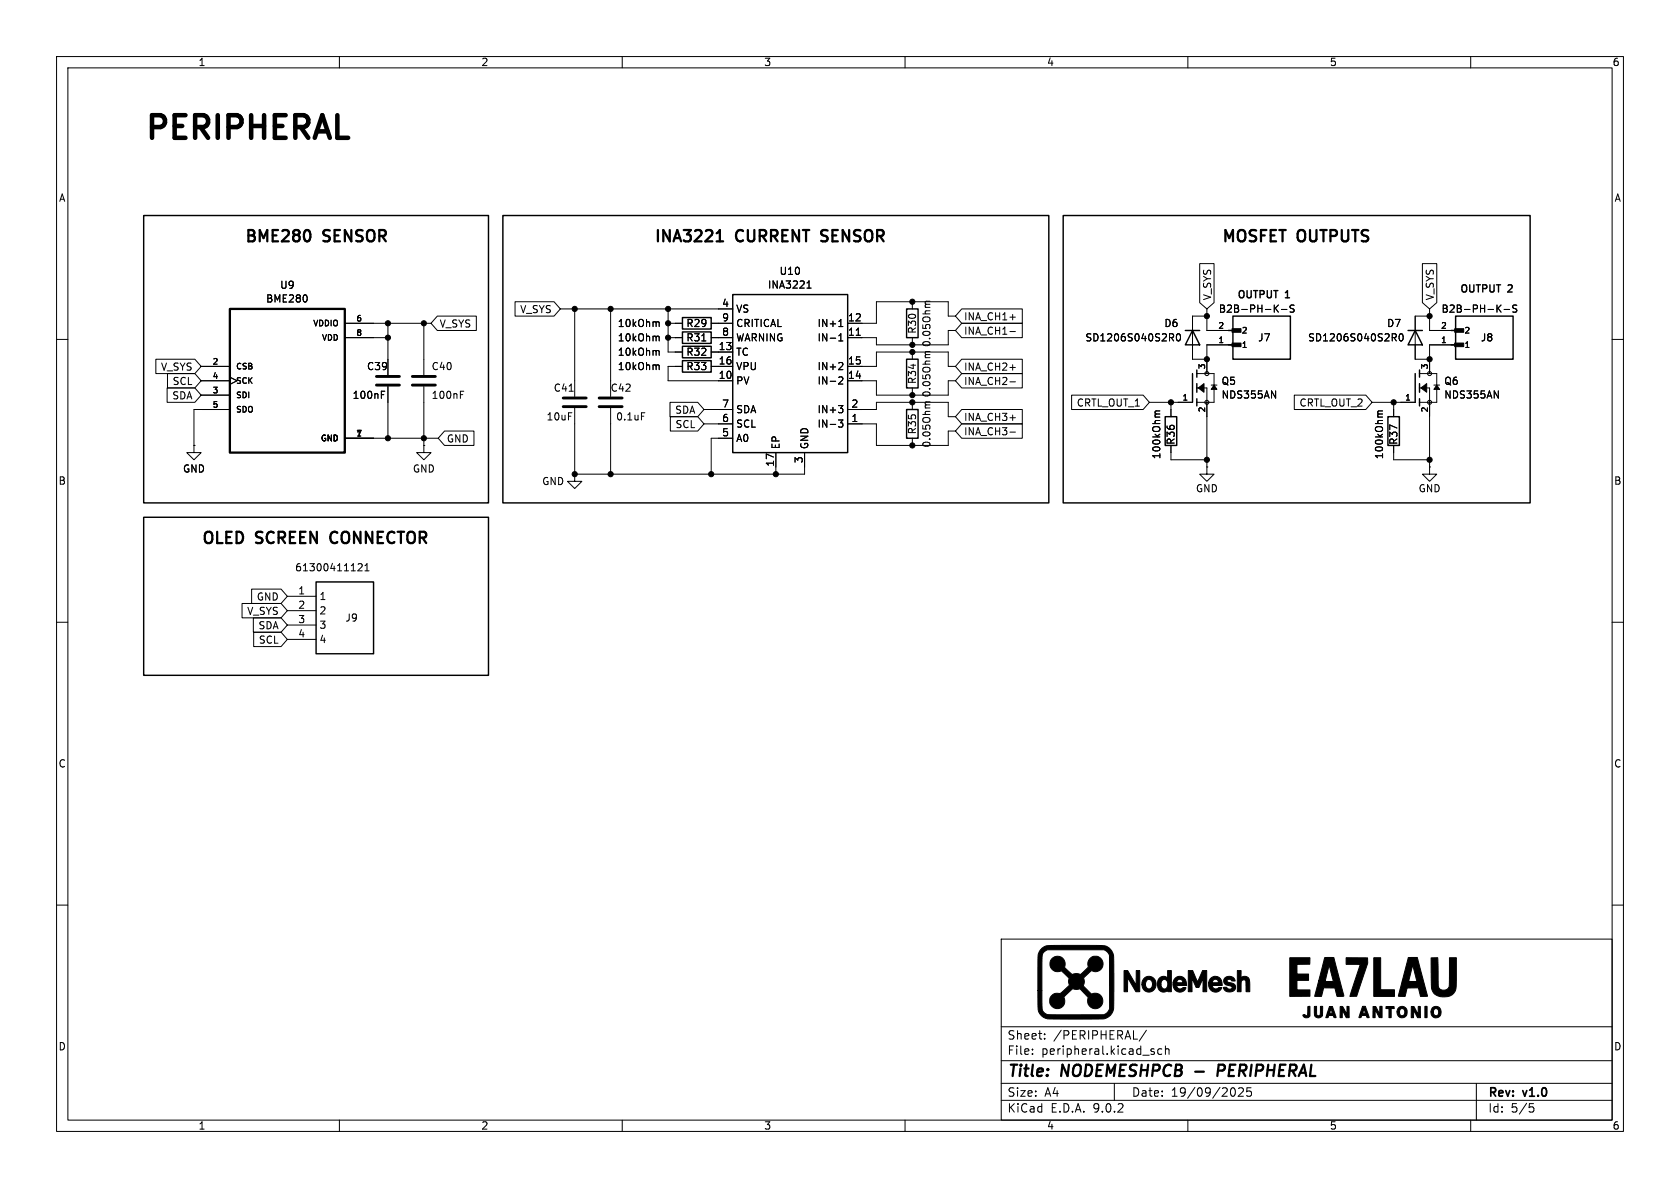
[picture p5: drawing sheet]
<svg xmlns="http://www.w3.org/2000/svg" width="297mm" height="210mm" viewBox="0 0 297 210" stroke-linecap="round" stroke-linejoin="round" font-family="sans-serif">
<g fill="none" stroke="#000" stroke-width=".18">
<path d="M10 10h277v190h-277zM12 12h273v186h-273zM60 10v2M110 10v2M160 10v2M210 10v2M260 10v2M54.2 52.4v.8M61 57.2h15.2M61 59.7h7.6M68.6 57.2v9.1M74.9 57.2v9.1"/>
<path d="M77.3 55.9h6.9v2.5h-6.9l-1.1-1.2zM91.1 53.3h6.8l1.2 1.3-1.2 1.3h-6.8zM99.1 54.6h30.4M101.6 54.6v15.5M107.9 54.6v15.5M116.2 56.9l.3 .2v.6M116.2 59.4l.3 .2v.7M118.1 57.2h2.5M118.1 54.6v7.6h2.5M118.1 59.7h2.5M125.7 57.2h3.8M125.7 59.7h3.8"/>
<path d="M142.7 50.9h.7M142.8 50l.2-.3v1.2M148.3 57.7h.7M148.3 59.4l.3-.4v1.3M148.4 56.8l.2-.3v1.2M151.4 59.3h.7M161.3 53.3v1.3M161.3 59.7v1.3M164.4 53.2l-.8 .1v.4M168.9 58.4h-1.3v2.6h-12.7v-1.3h-5M168.9 55.9h-1.3v-2.6h-12.7v3.9h-5M170 54.6h10.7v2.6h-10.7l-1.1-1.3z"/>
<path d="M170 57.1h10.7v2.6h-10.7l-1.1-1.3zM178.5 56.1h1M178.5 58.6h1M207.1 59.7l.4 .6M207.2 59l.3 .2-.1 .3-.2 .2M208.1 59.1l.2-.1a.68 .68 0 0 1 .4 .6 .68 .68 0 0 1-.4 .7 .84 .84 0 0 1-.2-1.2zM212.1 46.6h2.5v6.9l-1.2 1.1-1.3-1.1zM213.4 54.6v3.8h5M213.4 55.9h-2.6v7.6h2.6M225.5 54.5l.5 .7M226 53.9l-.7 .7M226.5 54.7h1"/>
<path d="M228.8 54l-.5-.1-.2 .1v.4l.6 .2 .1 .3-.3 .3-.4-.1M246.4 59.7l.5 .6M246.6 59l.3 .2-.1 .3-.2 .2M247.5 59.1l.1-.1a.68 .68 0 0 1 .5 .6 .68 .68 0 0 1-.5 .7 .84 .84 0 0 1-.1-1.2zM251.5 46.6h2.5v6.9l-1.3 1.1-1.2-1.1zM252.7 55.9h-2.5v7.6h2.5M252.7 54.6v3.8h5.1M264.8 54.5l.6 .7M265.4 53.9l-.8 .7M265.9 54.7h1M268.2 54l-.5-.1-.2 .1v.4l.5 .2 .2 .3-.3 .3-.5-.1M10 60h2"/>
<path d="M27.6 63.5h6.8l1.2 1.3-1.2 1.2h-6.8zM29.5 68.6h4.9l1.2 1.3-1.2 1.2h-4.9zM29.6 66h4.8l1.2 1.3-1.2 1.3h-4.8zM34.3 78.7v1.3h1.3l-1.3 1.3-1.3-1.3h1.3M34.3 78.7h.1M35.6 64.8h5M35.6 67.3h5M35.6 69.9h5M40.6 66.7l1.3 .6-1.3 .6M40.6 72.4h-6.3v6.3M61 77.5h16.5M67.4 69.2h.6"/>
<path d="M67.4 69.8h.4M68.6 68.3v9.2M74.9 78.7v1.3h1.3l-1.3 1.3-1.2-1.3h1.2M74.9 78.7h.1M74.9 68.3v10.4M78.6 76.2h5.2v2.5h-5.2l-1.1-1.2zM81.4 69.2h.6M81.4 69.8h.4M100.6 69.2h.7M101.6 72.1v11.7M107.9 72.1v11.7M113.4 73h.6"/>
<path d="M116.2 64.5l.3 .2v.6M116.2 62l.3 .1v.7M118.4 71.1h4.9l1.2 1.3-1.2 1.3h-4.9zM118.5 73.7h4.8l1.2 1.2-1.2 1.3h-4.8zM120.6 64.8h-2.5v2.5h11.4M124.1 60.3h.7M124.5 72.4h5M124.5 74.9h5M125.7 64.8h3.8M125.7 62.2h3.8M129.5 77.5h-3.8v6.3M148.2 74.2h.8l-.4 .5 .3 .1v.6l-.1 .1-.5-.1"/>
<path d="M148.2 71.7h.8l-.4 .5M148.3 60.3h.7M148.3 66.7l.5-.1 .2 .4-.8 .9h.8M148.5 64.1h.4l.1 .3-.8 .9h.8M148.8 72.2l.2 .2v.3l-.2 .3M149.9 64.8h5v-2.6h12.7v2.6h1.3M149.9 72.4h5v-1.3h12.7v2.6h1.3M149.9 67.3h5v2.6h12.7v-2.6h1.3M149.9 74.9h5v3.8h12.7v-2.5h1.3M161.3 62.2v1.3M161.3 68.6v1.3M161.3 71.1v1.3"/>
<path d="M161.3 77.5v1.2M164.4 62.1l-.8 .1v.4M164.4 71l-.8 .1v.4M170 66h10.7v2.6h-10.7l-1.1-1.3zM170 63.5h10.7v2.5h-10.7l-1.1-1.2zM170 74.9h10.7v2.6h-10.7l-1.1-1.3zM170 72.4h10.7v2.5h-10.7l-1.1-1.2zM178.5 67.5h1M178.5 65h1M178.5 76.4h1M178.5 73.8h1M189.4 69.8h12.7l1.1 1.3-1.1 1.3h-12.7z"/>
<path d="M203.2 71.1h7.6M205 72.6l-.7 .1v.4M207 71.1v2.6M207 78.7v2.6h6.4M211.6 66h3v5.1h-3M211.6 68.6h1.8v14M214.1 68.1h1M218.4 61h-5v5M224.8 69.1l.7 1.3v-1.3M228.8 69.8h12.7l1.1 1.3-1.1 1.3h-12.7zM242.6 71.1h7.6M244.4 72.6l-.8 .1v.4"/>
<path d="M246.4 71.1v2.6M246.4 78.7v2.6h6.3M251 66h3v5.1h-3M251 68.6h1.7v14M253.5 68.1h1M257.8 61h-5.1v5M264.2 69.1l.7 1.3v-1.3M285 60h2M63.3 99.8l.5-.2 .2 .4-.8 .9h.8M101.6 83.8v1.3h1.3l-1.3 1.3-1.3-1.3h1.3M101.6 83.8h.1M137.2 80v3.8"/>
<path d="M142.2 80v3.8h-40.6M213.4 82.6v1.2h1.2l-1.2 1.3-1.3-1.3h1.3M213.4 82.6h.1M252.7 82.6v1.2h1.3l-1.3 1.3-1.2-1.3h1.2M252.7 82.6h.1M10 110h2M42.8 106.7h6.9l1.1 1.3-1.1 1.2h-6.9zM44.5 104.1h5.2l1.1 1.3-1.1 1.3h-5.2zM44.8 109.2h4.9l1.1 1.3-1.1 1.3h-4.9zM44.8 111.8h4.9l1.1 1.2-1.1 1.3h-4.9zM50.8 105.4h5.1M50.8 108h5.1"/>
<path d="M50.8 110.5h5.1M50.8 113h5.1M64.5 100.9h.7M64.5 100l.4-.4v1.3M285 110h2M10 160h2M177 166h108v32h-108zM285 160h2M60 198v2M110 198v2M160 198v2M177 194.5h108"/>
<path d="M177 191.5h108M177 187.5h108M177 181.5h108M182.5 186.3v.1M182.5 185.5v.1M184.7 183.6v.1M184.7 182.8v.1M197 191.5v3M202.7 182.1l-1.3 2M203.7 185.4l.3 .1M203.7 185.9l.3 .1 .1 .2-.2 .2h-.3M205.4 185.5l-.4-.1-.3 .3v.4l.1 .2h.6"/>
<path d="M206 185.5l.2-.1 .4 .1 .1 .9M206 184.9v1.5M210 198v2M218 192.3a.94 .94 0 0 1 0 1.5M219 192.4l.5-.1 .2 .1 .1 .3-.9 1.1h.9M221.2 192.3h-.7l-.1 .7 .2-.1h.5l.1 .3v.5l-.2 .1-.6-.1M260 198v2M261 191.5v6.5M270.4 195.1h.7M270.5 195.7h.4l.3 .3-.2 .5-.5 .1"/>
<circle cx="213.4" cy="66" r=".36"/>
<circle cx="213.4" cy="71.1" r=".36"/>
<circle cx="252.7" cy="66" r=".36"/>
<circle cx="252.7" cy="71.1" r=".36"/>
</g>
<path d="M126.7 42.7h1.1M126.9 41.1l.4-.4v2M145.2 42.6l.3 .1M145.3 40.9l-.1 .1 .1 .4M58.6 94.3a1.39 1.39 0 0 0 0 1.4M211.3 189.4h1.5M216.2 188.2h-.7l-.3 2M216.3 189.2l-1 .1" fill="none" stroke="#000" stroke-width=".4"/>
<g fill="none" stroke="#000" stroke-width=".25">
<path d="M25.4 38.1h61v50.8h-61zM88.9 38.1h96.5v50.8h-96.5zM188 38.1h82.5v50.8h-82.5zM120.6 56.1h5.1v2.1h-5.1zM120.6 58.7h5.1v2h-5.1zM129.5 52.1h20.4v27.9h-20.4zM160.3 54.6h2v5.1h-2zM209.5 58.4h2.6M210.8 58.4l1.3 2.6h-2.6zM217.2 58.4h1.9M218 55.9h10.1v7.6h-10.1zM248.9 58.4h2.6"/>
<path d="M250.2 58.4l1.3 2.6h-2.6zM256.5 58.4h1.9M257.3 55.9h10.2v7.6h-10.2zM120.6 63.8h5.1v2h-5.1zM120.6 61.2h5.1v2h-5.1zM160.3 63.5h2v5.1h-2zM160.3 72.4h2v5.1h-2zM206 73.7h2v5h-2zM210.8 66v5.1M211.6 65.4v1.3M211.6 67.8v1.5M211.6 70.5v1.3"/>
<path d="M217.2 61h1.9M245.4 73.7h2v5h-2zM250.2 66v5.1M251 65.4v1.3M251 67.8v1.5M251 70.5v1.3M256.5 61h1.9M25.4 91.4h61v28h-61zM55.9 102.9h10.1v12.7h-10.1z"/>
</g>
<path d="M66.5 66.5h4.1M66.5 68.1h4.1M72.9 66.5h4.1M72.9 68.1h4.1M99.6 70.4h4M99.6 71.9h4M105.9 70.4h4.1M105.9 71.9h4.1" fill="none" stroke="#000" stroke-width=".51"/>
<g fill="#000" stroke="#000" stroke-width=".18">
<path d="M217.8 58.1h1.6v.6h-1.6zM257.2 58.1h1.6v.6h-1.6zM211.8 68.6l1.1-.8v1.5zM214.6 68.1l.5 .7h-1zM217.8 60.6h1.6v.7h-1.6zM251.2 68.6l1-.8v1.5zM254 68.1l.5 .7h-1zM257.2 60.6h1.6v.7h-1.6zM185.9 169.5a1.37 1.37 0 0 1 1.8-.2 1.37 1.37 0 0 1 .5 1.7l1.3 1.3 .9-.2 .6 .2 1.4-1.3a1.38 1.38 0 0 1 1.2-2 1.38 1.38 0 0 1 1.4 1.8 1.38 1.38 0 0 1-2.1 .8l-1.4 1.3a1.45 1.45 0 0 1 0 1.4l1.5 1.4a1.37 1.37 0 0 1 2 1 1.37 1.37 0 0 1-1.6 1.6 1.37 1.37 0 0 1-1-2l-1.1-1.2a.47 .47 0 0 0-.8-.2l-.9-.2-1.2 1.2a.46 .46 0 0 0-.3 .3 .46 .46 0 0 0 .1 .5 1.35 1.35 0 0 1-1.3 1.6 1.35 1.35 0 0 1-1.3-1.5 1.35 1.35 0 0 1 1.6-1.2l.5-.1 1.4-1.3-.2-.5 .1-.8-.7-.7a1.01 1.01 0 0 0-1.3-.4 1.37 1.37 0 0 1-1.3-.8 1.37 1.37 0 0 1 .2-1.5zM198.7 171.6h.7l1.5 2.6v-2.6h.6v3.7h-.7l-1.4-2.5-.1 2.5h-.6zM202.4 172.8a1.34 1.34 0 0 1 2 1.1 1.34 1.34 0 0 1-1.9 1.3 1.32 1.32 0 0 1-.6-1.1h.6a.65 .65 0 0 0 .7 .7 .65 .65 0 0 0 .6-.9 .64 .64 0 0 0-.7-.8 .64 .64 0 0 0-.6 .8v.2h-.6l.1-.7zM205 172.9a.98 .98 0 0 1 1.4 0v-1.3h.7v3.7h-.6v-.2a1.11 1.11 0 0 1-1.3 .1 1.11 1.11 0 0 1-.6-1.1h.6a.63 .63 0 0 0 .7 .7 .63 .63 0 0 0 .6-.8 .63 .63 0 0 0-.6-.9 .63 .63 0 0 0-.7 .7v.3h-.6l.1-.8z"/>
<path d="M207.8 172.9a1.26 1.26 0 0 1 1.4-.1 1.26 1.26 0 0 1 .6 1.4h-1.8a.64 .64 0 0 0 .5 .6 .64 .64 0 0 0 .7-.2h.4a1.15 1.15 0 0 1-1.2 .8 1.15 1.15 0 0 1-1-1.1v-.7l1.8 .1a.57 .57 0 0 0-.6-.6 .57 .57 0 0 0-.6 .5h-.6zM210.1 171.6h.7l.9 2 .9-2h.7v3.7h-.6v-2.3l-.8 1.6h-.4l-.8-1.6v2.3h-.6zM213.9 173a1.18 1.18 0 0 1 1.4-.3 1.18 1.18 0 0 1 .7 1.2l.1 .3h-1.8a.7 .7 0 0 0 .5 .6 .7 .7 0 0 0 .7-.2h.5a1.24 1.24 0 0 1-1.6 .7 1.24 1.24 0 0 1-.7-1.6h1.7a.55 .55 0 0 0-.6-.6 .55 .55 0 0 0-.5 .6h-.6zM216.6 172.8a1.08 1.08 0 0 1 1.8 .6h-.5a.71 .71 0 0 0-.9-.2v.3l.4 .2a.84 .84 0 0 1 .9 .4 .84 .84 0 0 1-.1 1 1.1 1.1 0 0 1-1.9-.6 .7 .7 0 0 1 .9 .3h.4l.2-.1v-.3l-.3-.1a.93 .93 0 0 1-.9-.4 .93 .93 0 0 1-.1-.9zM218.7 171.6h.7v1.2a.89 .89 0 0 1 1-.1 .89 .89 0 0 1 .5 .9v1.7h-.6v-1.5a.47 .47 0 0 0-.5-.6 .47 .47 0 0 0-.4 .7v1.4h-.7zM228 169.3h3.6v1.1l-2.3 .1v1.7h2v1.1h-2v1.7h2.3v1.1h-3.6zM231.2 177.9h.4v1.7a.7 .7 0 0 1-.7 .3 .7 .7 0 0 1-.6-.5 .48 .48 0 0 1 .7 .2l.2-.2zM232.4 177.9h.4v1a.45 .45 0 0 0 0 .5 .45 .45 0 0 0 .5 .1l.1-.3v-1.3h.4v1.7a.82 .82 0 0 1-1.1 .2 .82 .82 0 0 1-.3-1zM235 177.9h.6l.6 1.9a.23 .23 0 0 1-.3 .1 .23 .23 0 0 1-.1-.2l-.1-.2h-.8l-.1 .4h-.4l.3-.8h.8l-.2-.7-.2 .7h-.4zM236.9 177.9h.2a1.48 1.48 0 0 1 .9 1.1l.1 .2v-1.3h.4v2h-.5l-.7-1.3v1.3h-.4zM234.2 169.3h1.6l1.7 6.6v.2h-1.1l-.4-1.5h-2l-.4 1.5h-1.2l.7-2.7 2.6 .1-.7-2.9-.7 2.8h-1.2zM238 169.3h3.8v1l-1.9 5.8h-1.2l1.8-5.6h-2.5z"/>
<path d="M240.9 177.9h.5l.6 2h-.3l-.2-.4h-.7l-.2 .4h-.4l.3-.8h.9l-.3-.8-.2 .8h-.4zM242.7 177.9h.5l.7 1.4v-1.4h.4v2h-.5l-.7-1.3v1.3h-.4zM245 177.9h1.5v.4h-.6v1.6h-.4v-1.6h-.5zM242.9 169.3h1.2v5.7h2.4v1.1h-3.6zM247.2 178.2a.98 .98 0 0 1 1.6 .6 .98 .98 0 0 1-1.2 1.1l-.4-.3-.2-.3v-.5h.4a.51 .51 0 0 0 .5 .8 .51 .51 0 0 0 .5-.8 .48 .48 0 0 0-.5-.5 .48 .48 0 0 0-.5 .5h-.4zM249 169.3h1.6l1.7 6.8h-1.2l-.3-1.5h-2l-.4 1.5h-1.2l.7-2.7 2.6 .1-.8-2.8-.7 2.7h-1.1zM249.5 177.9h.5l.7 1.3v-1.2l.4-.1v2h-.5l-.7-1.3v1.3h-.4zM251.9 177.9h.4v2h-.4zM253.3 178.1a.96 .96 0 0 1 1.3 .2 .96 .96 0 0 1-.1 1.3 .96 .96 0 0 1-1.3 0l-.2-.3v-.4h.4a.5 .5 0 0 0 .4 .7 .5 .5 0 0 0 .5-.7 .48 .48 0 0 0-.2-.5 .48 .48 0 0 0-.6 .1l-.1 .4h-.4zM253 169.3h1.2l.1 4.5a1.02 1.02 0 0 0 .9 1.3 1.02 1.02 0 0 0 1-1.3v-4.5h1.3v4.5a2.03 2.03 0 0 1-2.5 2.4 1.97 1.97 0 0 1-2-2.4zM184.2 167.6l.6-.3a81.7 81.7 0 0 1 9.6-.2 2.21 2.21 0 0 1 2.5 2.6v7.2a3 3 0 0 1-.9 2.8 4.5 4.5 0 0 1-2.8 .4h-6.5a2.85 2.85 0 0 1-3-1v-.2a12.4 12.4 0 0 1-.2-3.8h.7v2.6a1.43 1.43 0 0 0 1.8 1.7h9.1l.8-.5 .3-.6-.1-9.4-.2-.5-.7-.5h-10l-.5 .3-.4 .4a37.2 37.2 0 0 0-.1 6.5h-.7v-6.2a1.88 1.88 0 0 1 .7-1.3z"/>
<circle cx="68.6" cy="57.2" r=".46"/>
<circle cx="68.6" cy="59.7" r=".46"/>
<circle cx="74.9" cy="57.2" r=".46"/>
<circle cx="101.6" cy="54.6" r=".46"/>
<circle cx="107.9" cy="54.6" r=".46"/>
<circle cx="118.1" cy="57.2" r=".46"/>
<circle cx="118.1" cy="59.7" r=".46"/>
<circle cx="118.1" cy="54.6" r=".46"/>
<circle cx="161.3" cy="53.3" r=".46"/>
<circle cx="213.4" cy="55.9" r=".46"/>
<circle cx="252.7" cy="55.9" r=".46"/>
<circle cx="68.6" cy="77.5" r=".46"/>
<circle cx="74.9" cy="77.5" r=".46"/>
<circle cx="161.3" cy="62.2" r=".46"/>
<circle cx="161.3" cy="69.9" r=".46"/>
<circle cx="161.3" cy="61" r=".46"/>
<circle cx="161.3" cy="78.7" r=".46"/>
<circle cx="161.3" cy="71.1" r=".46"/>
<circle cx="207" cy="71.1" r=".46"/>
<circle cx="213.4" cy="63.5" r=".46"/>
<circle cx="246.4" cy="71.1" r=".46"/>
<circle cx="252.7" cy="63.5" r=".46"/>
<circle cx="101.6" cy="83.8" r=".46"/>
<circle cx="107.9" cy="83.8" r=".46"/>
<circle cx="125.7" cy="83.8" r=".46"/>
<circle cx="137.2" cy="83.8" r=".46"/>
<circle cx="213.4" cy="81.3" r=".46"/>
<circle cx="252.7" cy="81.3" r=".46"/>
</g>
<path d="M40.6 54.6h20.4v25.4h-20.4z" fill="none" stroke="#000" stroke-width=".41"/>
<text font-size="5.6" x="25.4" y="24.9">PERIPHERAL</text>
<g font-size="2.8">
<text x="43.2" y="42.9">BME280</text>
<text x="57.3" y="42.9">SENSOR</text>
<text x="115.6" y="42.9">INA3221</text>
<text x="130.3" y="42.9">CURRENT</text>
<text x="146.1" y="42.9">SENSOR</text>
<text x="215.9" y="42.9">MOSFET</text>
<text x="229.6" y="42.9">OUTPUTS</text>
<text x="35.6" y="96.3">OLED</text>
<text x="45.4" y="96.3">SCREEN</text>
<text x="59.4" y="96.3">CONNECTOR</text>
<text x="178" y="190.9">Title:</text>
<text x="187.7" y="190.9">NODEMESHPCB</text>
<text x="216.9" y="190.9">PERIPHERAL</text>
</g>
<g font-size="2.1">
<text x="178" y="184">Sheet:</text>
<text x="186.2" y="184">/PERIPHERAL/</text>
<text x="178" y="186.7">File:</text>
<text x="184.1" y="186.7">peripheral.kicad_sch</text>
<text x="178" y="196.9">KiCad</text>
<text x="178" y="194.1">Size:</text>
<text x="184.7" y="194.1">A4</text>
<text x="185.7" y="196.9">E.D.A.</text>
<text x="193.3" y="196.9">9.0.2</text>
<text x="200" y="194.1">Date:</text>
<text x="207" y="194.1">19/09/2025</text>
<text x="263" y="194.3">Rev:</text>
<text x="263" y="196.9">Id:</text>
<text x="267.1" y="196.9">5/5</text>
<text x="269.4" y="194.3">v1.0</text>
</g>
<g font-size="1.8">
<text x="35" y="11.9">1</text>
<text x="85" y="11.9">2</text>
<text x="135" y="11.9">3</text>
<text x="185" y="11.9">4</text>
<text x="235" y="11.9">5</text>
<text x="285" y="11.9">6</text>
<text x="10.3" y="35.9">A</text>
<text x="285.3" y="35.9">A</text>
<text x="46.9" y="53.7">BME280</text>
<text x="49.4" y="51.3">U9</text>
<text x="135.7" y="51.2">INA3221</text>
<text x="137.7" y="48.8">U10</text>
<text x="214.3" y="53.2" transform="rotate(-90 214.3 53.2)">V_SYS</text>
<text x="218.6" y="53.1">OUTPUT</text>
<text x="227.3" y="53.1">1</text>
<text x="253.7" y="53.2" transform="rotate(-90 253.7 53.2)">V_SYS</text>
<text x="257.9" y="52.1">OUTPUT</text>
<text x="266.6" y="52.1">2</text>
<text x="77.6" y="58.1">V_SYS</text>
<text x="91.9" y="55.6">V_SYS</text>
<text x="109.1" y="58">10kOhm</text>
<text x="121.2" y="58">R29</text>
<text x="127.6" y="54.4">4</text>
<text x="127.6" y="56.9">9</text>
<text x="127.6" y="59.4">8</text>
<text x="130" y="55.5">VS</text>
<text x="130" y="58">CRITICAL</text>
<text x="144.4" y="58">IN+1</text>
<text x="149.8" y="56.9">12</text>
<text x="149.8" y="59.4">11</text>
<text x="162.2" y="59.1" transform="rotate(-90 162.2 59.1)">R30</text>
<text x="170.3" y="56.8">INA_CH1+</text>
<text x="170.3" y="59.4">INA_CH1-</text>
<text x="205.7" y="58">D6</text>
<text x="215.4" y="55.5">B2B-PH-K-S</text>
<text x="245.1" y="58">D7</text>
<text x="254.7" y="55.5">B2B-PH-K-S</text>
<text x="28.4" y="65.7">V_SYS</text>
<text x="64.8" y="65.6">C39</text>
<text x="76.2" y="65.6">C40</text>
<text x="109.1" y="65.6">10kOhm</text>
<text x="109.1" y="63.1">10kOhm</text>
<text x="109.1" y="60.6">10kOhm</text>
<text x="121.2" y="65.6">R33</text>
<text x="121.2" y="63.1">R32</text>
<text x="121.2" y="60.6">R31</text>
<text x="127" y="62">13</text>
<text x="127" y="64.5">16</text>
<text x="130" y="60.6">WARNING</text>
<text x="130" y="63.1">TC</text>
<text x="130" y="65.6">VPU</text>
<text x="144.4" y="60.6">IN-1</text>
<text x="144.4" y="65.6">IN+2</text>
<text x="149.8" y="64.5">15</text>
<text x="164.7" y="61.5" transform="rotate(-90 164.7 61.5)">0.05Ohm</text>
<text x="170.3" y="65.7">INA_CH2+</text>
<text x="191.8" y="60.6">SD1206S040S2R0</text>
<text x="222.3" y="60.6">J7</text>
<text x="231.1" y="60.6">SD1206S040S2R0</text>
<text x="261.7" y="60.6">J8</text>
<text x="30.4" y="70.8">SDA</text>
<text x="30.4" y="68.3">SCL</text>
<text x="62.2" y="70.7">100nF</text>
<text x="76.2" y="70.7">100nF</text>
<text x="97.8" y="69.4">C41</text>
<text x="107.9" y="69.4">C42</text>
<text x="127" y="67.1">10</text>
<text x="130" y="68.2">PV</text>
<text x="144.4" y="68.2">IN-2</text>
<text x="149.8" y="67.1">14</text>
<text x="162.2" y="68" transform="rotate(-90 162.2 68)">R34</text>
<text x="164.7" y="70.3" transform="rotate(-90 164.7 70.3)">0.05Ohm</text>
<text x="170.3" y="68.3">INA_CH2-</text>
<text x="215.9" y="68.2">Q5</text>
<text x="215.9" y="70.7">NDS355AN</text>
<text x="255.2" y="68.2">Q6</text>
<text x="255.2" y="70.7">NDS355AN</text>
<text x="96.5" y="74.5">10uF</text>
<text x="108.8" y="74.5">0.1uF</text>
<text x="119.3" y="73.3">SDA</text>
<text x="119.3" y="75.9">SCL</text>
<text x="127.6" y="72.1">7</text>
<text x="127.6" y="74.7">6</text>
<text x="127.6" y="77.2">5</text>
<text x="130" y="73.3">SDA</text>
<text x="130" y="75.8">SCL</text>
<text x="144.4" y="73.3">IN+3</text>
<text x="144.4" y="75.8">IN-3</text>
<text x="150.4" y="72.1">2</text>
<text x="150.4" y="74.7">1</text>
<text x="162.2" y="76.9" transform="rotate(-90 162.2 76.9)">R35</text>
<text x="170.3" y="77.2">INA_CH3-</text>
<text x="170.3" y="74.6">INA_CH3+</text>
<text x="190.3" y="72.1">CRTL_OUT_1</text>
<text x="229.6" y="72.1">CRTL_OUT_2</text>
<text x="32.3" y="83.7">GND</text>
<text x="72.9" y="83.7">GND</text>
<text x="78.9" y="78.4">GND</text>
<text x="130" y="78.3">A0</text>
<text x="136.9" y="82.6" transform="rotate(-90 136.9 82.6)">17</text>
<text x="138" y="79.5" transform="rotate(-90 138 79.5)">EP</text>
<text x="142" y="82" transform="rotate(-90 142 82)">3</text>
<text x="143.1" y="79.5" transform="rotate(-90 143.1 79.5)">GND</text>
<text x="164.7" y="79.2" transform="rotate(-90 164.7 79.2)">0.05Ohm</text>
<text x="205.3" y="81.3" transform="rotate(-90 205.3 81.3)">100kOhm</text>
<text x="207.9" y="78.7" transform="rotate(-90 207.9 78.7)">R36</text>
<text x="244.7" y="81.3" transform="rotate(-90 244.7 81.3)">100kOhm</text>
<text x="247.2" y="78.7" transform="rotate(-90 247.2 78.7)">R37</text>
<text x="10.3" y="85.9">B</text>
<text x="95.8" y="86">GND</text>
<text x="211.3" y="87.2">GND</text>
<text x="250.7" y="87.2">GND</text>
<text x="285.3" y="85.9">B</text>
<text x="52.1" y="101.2">61300411121</text>
<text x="45.3" y="106.4">GND</text>
<text x="52.6" y="105.2">1</text>
<text x="52.6" y="107.7">2</text>
<text x="56.4" y="106.3">1</text>
<text x="43.6" y="108.9">V_SYS</text>
<text x="45.6" y="111.4">SDA</text>
<text x="45.7" y="114">SCL</text>
<text x="52.6" y="110.2">3</text>
<text x="52.6" y="112.8">4</text>
<text x="56.4" y="108.8">2</text>
<text x="56.4" y="111.4">3</text>
<text x="56.4" y="113.9">4</text>
<text x="61" y="110.1">J9</text>
<text x="10.3" y="135.9">C</text>
<text x="285.3" y="135.9">C</text>
<text x="10.3" y="185.9">D</text>
<text x="285.3" y="185.9">D</text>
<text x="35" y="199.9">1</text>
<text x="85" y="199.9">2</text>
<text x="135" y="199.9">3</text>
<text x="185" y="199.9">4</text>
<text x="235" y="199.9">5</text>
<text x="285" y="199.9">6</text>
</g>
<g font-size="1.4">
<text x="55.2" y="57.9">VDDIO</text>
<text x="62.9" y="56.9">6</text>
<text x="62.9" y="59.4">8</text>
<text x="215.3" y="58.2">2</text>
<text x="219.5" y="59.2">2</text>
<text x="254.7" y="58.2">2</text>
<text x="258.8" y="59.2">2</text>
<text x="37.5" y="64.5">2</text>
<text x="41.7" y="65.5">CSB</text>
<text x="56.8" y="60.4">VDD</text>
<text x="213.1" y="65.4" transform="rotate(-90 213.1 65.4)">3</text>
<text x="215.3" y="60.7">1</text>
<text x="219.5" y="61.7">1</text>
<text x="252.5" y="65.4" transform="rotate(-90 252.5 65.4)">3</text>
<text x="254.7" y="60.7">1</text>
<text x="258.8" y="61.7">1</text>
<text x="37.5" y="67.1">4</text>
<text x="37.5" y="69.6">3</text>
<text x="41.7" y="68">SCK</text>
<text x="41.7" y="70.6">SDI</text>
<text x="208.9" y="70.9">1</text>
<text x="248.3" y="70.9">1</text>
<text x="37.5" y="72.1">5</text>
<text x="41.7" y="73.1">SDO</text>
<text x="62.9" y="77.2">1</text>
<text x="213.1" y="73" transform="rotate(-90 213.1 73)">2</text>
<text x="252.5" y="73" transform="rotate(-90 252.5 73)">2</text>
<text x="56.6" y="78.2">GND</text>
</g>
</svg>
